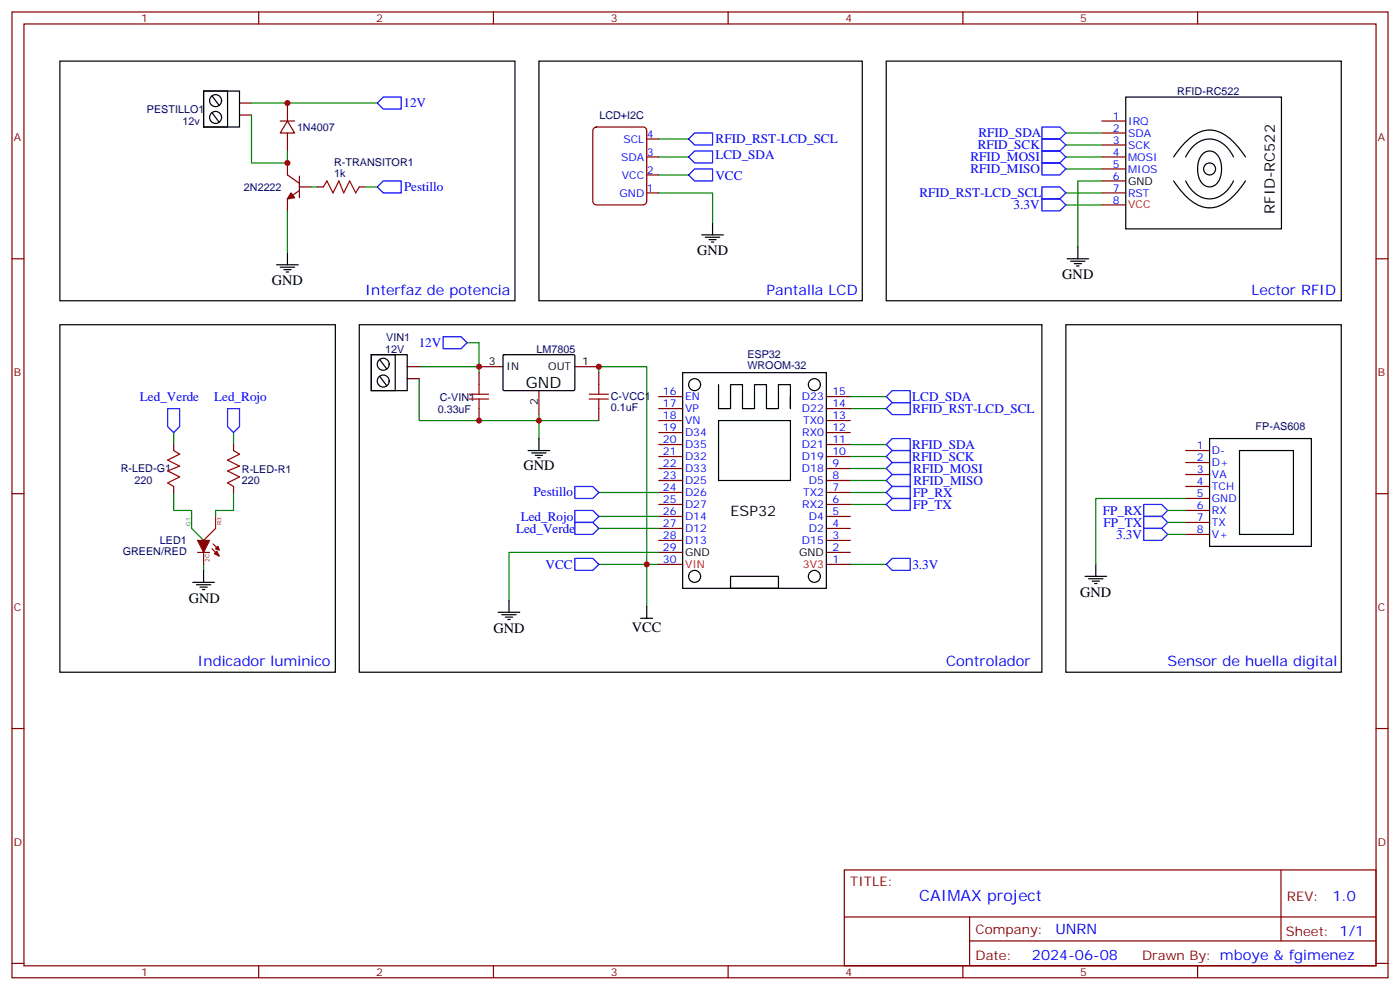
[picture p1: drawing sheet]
<svg xmlns="http://www.w3.org/2000/svg" width="412mm" height="291mm" viewBox="0 0 412 291" stroke-linecap="round" stroke-linejoin="round" font-family="sans-serif">
<g fill="none" stroke="#870000" stroke-width=".35">
<path d="M3.5 3.5h405.4v284.4h-405.4zM7.1 7.1h398.2v277.2h-398.2zM76.2 3.5v3.6M145.3 3.5v3.6M214.5 3.5v3.6M283.6 3.5v3.6M352.8 3.5v3.6M70.6 33.9h3.5M70.6 30.3h3.5M82.5 35.6h4.3M84.7 35.6l2.1 3.6h-4.3zM84.7 30.3v5.3"/>
<path d="M84.7 39.2v5.2M174.9 37.8l.8-.4h13.7l.9 .4 .2 .7v20.8l-.5 .8-.6 .2h-13.7l-.9-.5-.2-.5v-20.8zM324.6 35.6h7M324.6 39.2h7M84.7 48v3.5l3.5 2.5M88.2 55h3.5M88.2 56.1l-3.5 2.5v3.5M88.2 51.9v6.3M93.5 55h1.7M105.8 55h1.8M190.5 56.8h3.5M190.5 51.5h3.5"/>
<path d="M190.5 46.2h3.5M190.5 40.9h3.5M324.6 56.8h7M324.6 46.2h7M324.6 42.7h7M324.6 49.7h7M324.6 53.3h7M3.5 76.2h3.6M324.6 60.3h7M405.3 76.2h3.6M119.9 111.5h3.6M119.9 107.9h3.6"/>
<path d="M141.1 107.9h7.1M141.1 109.7v3.5M158.7 115v7.1M169.3 107.9h7.1M176.4 109.7v3.5M194 116.8h7.1M243.4 116.8h7.1M51.2 130.9v1.7M68.8 130.9v1.7M141.1 120.3v3.5M176.4 120.3v3.5M194 137.9h7.1"/>
<path d="M194 134.4h7.1M194 130.9h7.1M194 127.4h7.1M194 123.8h7.1M194 120.3h7.1M243.4 137.9h7.1M243.4 134.4h7.1M243.4 130.9h7.1M243.4 127.4h7.1M243.4 123.8h7.1M243.4 120.3h7.1M349.2 132.6h7.1"/>
<path d="M349.2 136.2h7.1M349.2 139.7h7.1M3.5 145.3h3.6M51.2 143.2v1.8M68.8 143.2v1.8M194 159.1h7.1M194 155.6h7.1M194 152h7.1M194 148.5h7.1M194 145h7.1M194 141.5h7.1M243.4 159.1h7.1"/>
<path d="M243.4 155.6h7.1M243.4 152h7.1M243.4 148.5h7.1M243.4 145h7.1M243.4 141.5h7.1M349.2 143.2h7.1M349.2 146.8h7.1M349.2 150.3h7.1M349.2 153.8h7.1M349.2 157.3h7.1M405.3 145.3h3.6M194 166.2h7.1"/>
<path d="M194 162.6h7.1M243.4 166.2h7.1M243.4 162.6h7.1M3.5 214.5h3.6M405.3 214.5h3.6M248.7 256.1h156.6v28.2h-156.6zM377.3 256.1v20.9M248.7 270h156.5M285.6 277h119.6M285.6 270v14.1M3.5 283.6h3.6M76.2 284.3v3.6"/>
<path d="M145.3 284.3v3.6M214.5 284.3v3.6M283.6 284.3v3.6M352.8 284.3v3.6M405.3 283.6h3.6"/>
</g>
<g fill="none" stroke="#000" stroke-width=".35">
<path d="M17.6 18h134.1v70.5h-134.1zM158.7 18h95.3v70.5h-95.3zM261.1 18h134v70.5h-134zM60 26.8h10.6v10.6h-10.6zM60 26.8h7v10.6h-7zM62.4 33.2l2.2 2.8M62.4 28.2l2.2 2.8M331.6 28.6h45.9v38.8h-45.9zM345.7 46.2a18.4 18.4 0 0 1 8.3-7.5 8.9 8.9 0 0 1 9.4 3.1l3.5 4.4M345.7 53.3a18.4 18.4 0 0 0 8.3 7.5 8.9 8.9 0 0 0 9.4-3.1l3.5-4.4M349.2 46.2a7.8 7.8 0 0 1 8.7-5.1 9.1 9.1 0 0 1 5.5 5.1M349.2 53.3a7.8 7.8 0 0 0 8.7 5 9.1 9.1 0 0 0 5.5-5"/>
<path d="M354.2 45.4a3.1 3.1 0 0 1 3.2-.8 3.1 3.1 0 0 1 2 2.5 6.9 6.9 0 0 1-1.6 7.5 3.1 3.1 0 0 1-4.6-2.3 7.4 7.4 0 0 1 1-6.9zM81.5 78h6.3M82.5 78.7h4.3M83.6 79.4h2.1M84.7 74.4v3.6M206.7 69.1h6.4M207.8 69.8h4.2M208.8 70.6h2.2M209.5 71.3h.8M209.9 65.6v3.5M314.3 76.2h6.4M315.4 76.9h4.2"/>
<path d="M316.4 77.6h2.2M317.1 78.3h.8M317.5 72.7v3.5M17.6 95.6h81.2v102.3h-81.2zM84.3 80.1h.7M105.8 95.6h201.1v102.3h-201.1zM314 95.6h81.1v102.3h-81.1zM109.4 104.4h10.5v10.6h-10.5zM109.4 104.4h7v10.6h-7zM111.8 110.8l2.1 2.8M111.8 105.8l2.1 2.9M148.2 104.6l.3-.2 20.7 .1 .1 .3v10l-.3 .2-20.7-.1-.1-.2z"/>
<path d="M201.1 109.7h42.3v63.5h-42.3zM211.7 113.2v7.1h3.5v-7.1h3.5v7.1h3.5v-7.1h3.6v7.1h3.5v-7.1h3.5v7.1v-3.5M155.6 132.6h6.3M156.6 133.3h4.3M157.7 134.1h2.1M158.4 134.8h.7M158.7 129.1v3.5M211.7 123.8h21.1v17.7h-21.1zM356.3 129.1h30v31.8h-30zM365.1 132.6h15.9v24.7h-15.9zM56.8 171.4h6.3M57.9 172.2h4.2"/>
<path d="M58.9 172.9h2.1M59.6 173.6h.7M60 167.9v3.5M149.9 176.7v3.6M190.5 178.5v3.5M215.2 169.7h14.1v3.5h-14.1zM319.6 169.7h6.4M320.7 170.4h4.2M321.7 171.1h2.1M322.4 171.8h.7M322.8 166.2v3.5M146.8 180.3h6.3"/>
<path d="M147.8 181h4.2M148.9 181.7h2.1M149.6 182.4h.7M188.7 182h3.6"/>
<circle cx="63.5" cy="34.6" r="1.76"/>
<circle cx="63.5" cy="29.6" r="1.76"/>
<circle cx="356.3" cy="49.7" r="1.76"/>
<circle cx="112.9" cy="107.2" r="1.76"/>
<circle cx="112.9" cy="112.2" r="1.76"/>
<circle cx="204.6" cy="113.2" r="1.76"/>
<circle cx="239.9" cy="113.2" r="1.76"/>
<circle cx="204.6" cy="169.7" r="1.76"/>
<circle cx="239.9" cy="169.7" r="1.76"/>
</g>
<g fill="none" stroke="#008700" stroke-width=".35">
<path d="M74.1 30.3h37M74.1 33.9v14.1h10.6v-3.6M314 39.2h10.6M91.7 55h1.8M107.6 55h3.5M194 56.8h15.9v8.8M194 46.2h8.8M194 40.9h8.8M194 51.5h8.8M314 42.7h10.6M314 46.2h10.6M314 49.7h10.6"/>
<path d="M314 56.8h10.6M324.6 53.3h-7.1v19.4M84.7 62.1v12.3M314 60.3h10.6M123.5 111.5v12.3h35.2v-1.7M123.5 107.9h17.6v1.8M137.6 100.9h3.5v7M176.4 109.7v-1.8h14.1v58.3h3.5M250.5 116.8h10.6M51.2 127.4v3.5M68.8 127.4v3.5M176.4 123.8h-17.7v5.3"/>
<path d="M250.5 120.3h10.6M250.5 130.9h10.6M250.5 134.4h10.6M250.5 137.9h10.6M51.2 145v5.3h5.2v1.7M68.8 145v5.3h-5.3v1.7M176.4 145h17.6M176.4 152h17.6M176.4 155.6h17.6M250.5 145h10.6M250.5 148.5h10.6M250.5 141.5h10.6"/>
<path d="M344 157.3h5.2M344 153.8h5.2M344 150.3h5.2M349.2 146.8h-26.4v19.4M60 166.2v1.7M176.4 166.2h14.1v12.3M194 162.6h-44.1v14.1M250.5 166.2h10.6"/>
</g>
<g fill="none" stroke="#00f" stroke-width=".35">
<path d="M112.9 28.6h5.3v3.5h-5.3l-1.8-1.8zM306.9 37.4h5.3l1.8 1.8-1.8 1.7h-5.3zM111.1 55l1.8-1.7h5.3v3.5h-5.3zM202.8 51.5l1.8-1.8h5.3v3.6h-5.3zM202.8 40.9l1.8-1.7h5.3v3.5h-5.3zM204.6 44.4h5.3v3.6h-5.3l-1.8-1.8zM306.9 48h5.3l1.8 1.7-1.8 1.8h-5.3zM306.9 44.4h5.3l1.8 1.8-1.8 1.8h-5.3zM306.9 40.9h5.3l1.8 1.8-1.8 1.7h-5.3zM306.9 55h5.3l1.8 1.8-1.8 1.8h-5.3zM306.9 58.6h5.3l1.8 1.7-1.8 1.8h-5.3zM130.5 99.1h5.3l1.8 1.8-1.8 1.8h-5.3z"/>
<path d="M262.8 115h5.3v3.5h-5.3l-1.7-1.7zM49.4 120.3h3.5v5.3l-1.7 1.8-1.8-1.8zM67 120.3h3.6v5.3l-1.8 1.8-1.8-1.8zM261.1 120.3l1.7-1.8h5.3v3.6h-5.3zM261.1 134.4l1.7-1.8h5.3v3.6h-5.3zM262.8 136.2h5.3v3.5h-5.3l-1.7-1.8zM262.8 129.1h5.3v3.5h-5.3l-1.7-1.7zM169.3 150.3h5.3l1.8 1.7-1.8 1.8h-5.3zM169.3 143.2h5.3l1.8 1.8-1.8 1.8h-5.3zM169.3 153.8h5.3l1.8 1.8-1.8 1.7h-5.3zM261.1 141.5l1.7-1.8h5.3v3.5h-5.3zM262.8 143.2h5.3v3.6h-5.3l-1.7-1.8z"/>
<path d="M262.8 146.8h5.3v3.5h-5.3l-1.7-1.8zM336.9 155.6h5.3l1.8 1.7-1.8 1.8h-5.3zM336.9 152h5.3l1.8 1.8-1.8 1.8h-5.3zM336.9 148.5h5.3l1.8 1.8-1.8 1.7h-5.3zM169.3 164.4h5.3l1.8 1.8-1.8 1.7h-5.3zM261.1 166.2l1.7-1.8h5.3v3.5h-5.3z"/>
</g>
<path d="M95.2 55l1.1-1.7 1.8 3.5 1.7-3.5 1.4 3.5 1.8-3.5 1.8 3.5 1-1.8M138.3 117.5h5.6M138.3 116.1h5.6M141.1 113.2v2.9M141.1 117.5v2.8M173.6 117.5h5.6M173.6 116.1h5.6M176.4 113.2v2.9M176.4 117.5v2.8M51.2 132.6l1.7 1.1-3.5 1.8 3.5 1.7-3.5 1.4 3.5 1.8-3.5 1.8 1.8 1M68.8 132.6l1.8 1.1-3.6 1.8 3.6 1.7-3.6 1.4 3.6 1.8-3.6 1.8 1.8 1" fill="none" stroke="#a10000" stroke-width=".35"/>
<g fill="#900" stroke="#900" stroke-width=".35">
<path d="M63.1 163l.8-.7 .7 1.4z"/>
<path d="M64.2 160.9l.4 1-1.1-.3z"/>
<path d="M58.2 159.1h3.5l-1.7 3.5z"/>
</g>
<path d="M63.5 152v3.6l-3.5 3.5" fill="none" stroke="#f00" stroke-width=".35"/>
<path d="M58.2 162.6h3.5M60 162.6v3.6M62.4 161.6l2.2 2.1M62.8 160.2l1.8 1.7" fill="none" stroke="#900" stroke-width=".35"/>
<path d="M56.4 152v3.6l3.6 3.5" fill="none" stroke="#090" stroke-width=".35"/>
<path d="M85.7 56.8l1.1 1.4-2.1 .4z" fill="#870000" stroke="#870000" stroke-width=".35"/>
<g fill="#c00">
<circle cx="141.1" cy="123.8" r=".88"/>
<circle cx="158.8" cy="123.8" r=".88"/>
<circle cx="141.1" cy="107.9" r=".88"/>
<circle cx="190.5" cy="166.2" r=".88"/>
<circle cx="176.4" cy="107.9" r=".88"/>
<circle cx="84.7" cy="30.3" r=".88"/>
<circle cx="84.7" cy="48" r=".88"/>
</g>
<text font-size="4.6" x="154.9" y="114.3">GND</text>
<text font-size="4.6" fill="#00f" x="270.8" y="265.1">CAIMAX project</text>
<g font-size="4.2">
<text x="375.5" y="62.9" transform="rotate(-90 375.5 62.9)">RFID-RC522</text>
<text x="205.3" y="75.2">GND</text>
<text x="312.9" y="82.3">GND</text>
<text x="80.1" y="84">GND</text>
<text x="154.2" y="138.3">GND</text>
<text x="215.2" y="152">ESP32</text>
<text x="55.6" y="177.7">GND</text>
<text x="318.2" y="175.8">GND</text>
<text x="145.3" y="186.3">GND</text>
<text x="186.1" y="186.1">VCC</text>
</g>
<g font-size="4.2" fill="#00f">
<text x="107.6" y="86.8">Interfaz de potencia</text>
<text x="225.8" y="86.8">Pantalla LCD</text>
<text x="368.7" y="86.8">Lector RFID</text>
<text x="58.2" y="196.1">Indicador luminico</text>
<text x="278.7" y="196.1">Controlador</text>
<text x="344" y="196.1">Sensor de huella digital</text>
<text x="392.5" y="265.4">1.0</text>
<text x="310.9" y="274.9">UNRN</text>
<text x="304" y="282.7">2024-06-08</text>
</g>
<g font-size="3.9" fill="#00f">
<text x="118.8" y="31.6">12V</text>
<text x="288.2" y="40.4">RFID_SDA</text>
<text x="210.7" y="46.9">LCD_SDA</text>
<text x="210.8" y="42.2">RFID_RST-LCD_SCL</text>
<text x="285.8" y="47.5">RFID_MOSI</text>
<text x="288" y="44">RFID_SCK</text>
<text x="210.7" y="52.9">VCC</text>
<text x="285.8" y="51">RFID_MISO</text>
<text x="119" y="56.3">Pestillo</text>
<text x="270.8" y="58">RFID_RST-LCD_SCL</text>
<text x="298.6" y="61.5">3.3V</text>
<text x="123.3" y="102.2">12V</text>
<text x="41.2" y="118">Led_Verde</text>
<text x="63.1" y="118">Led_Rojo</text>
<text x="268.7" y="118">LCD_SDA</text>
<text x="268.8" y="121.7">RFID_RST-LCD_SCL</text>
<text x="268.7" y="135.6">RFID_SCK</text>
<text x="268.7" y="132.1">RFID_SDA</text>
<text x="269" y="139.1">RFID_MOSI</text>
<text x="269.1" y="142.7">RFID_MISO</text>
<text x="157.2" y="146.1">Pestillo</text>
<text x="269" y="146.3">FP_RX</text>
<text x="269" y="149.8">FP_TX</text>
<text x="153.4" y="153.3">Led_Rojo</text>
<text x="324.9" y="151.5">FP_RX</text>
<text x="325.1" y="155.1">FP_TX</text>
<text x="152" y="156.9">Led_Verde</text>
<text x="328.8" y="158.5">3.3V</text>
<text x="160.7" y="167.4">VCC</text>
<text x="268.8" y="167.5">3.3V</text>
</g>
<g font-size="3.9" fill="#800">
<text x="250.5" y="260.7">TITLE:</text>
<text x="379.1" y="265.4">REV:</text>
<text x="287.4" y="274.9">Company:</text>
<text x="378.7" y="275.5">Sheet: 1/1</text>
<text x="287.4" y="282.6">Date:</text>
<text x="336.4" y="282.7">Draw</text>
<text x="346.6" y="282.7">n By: mboye &amp; fgimenez</text>
</g>
<g font-size="3.2" fill="#800">
<text x="41.6" y="6.5">1</text>
<text x="110.8" y="6.5">2</text>
<text x="179.9" y="6.5">3</text>
<text x="249.1" y="6.5">4</text>
<text x="318.2" y="6.5">5</text>
<text x="4.1" y="41.6">A</text>
<text x="405.9" y="41.6">A</text>
<text x="4.1" y="110.8">B</text>
<text x="405.9" y="110.8">B</text>
<text x="4.1" y="179.9">C</text>
<text x="405.9" y="179.9">C</text>
<text x="4.1" y="249.1">D</text>
<text x="405.9" y="249.1">D</text>
<text x="41.6" y="287.3">1</text>
<text x="110.8" y="287.3">2</text>
<text x="179.9" y="287.3">3</text>
<text x="249.1" y="287.3">4</text>
<text x="318.2" y="287.3">5</text>
</g>
<g font-size="3.2" fill="#000080">
<text x="346.8" y="28">RFID-RC522</text>
<text x="43.3" y="33.2">PESTILLO1</text>
<text x="176.6" y="35">LCD+I2C</text>
<text x="53.7" y="36.8">12v</text>
<text x="87.5" y="38.5">1N4007</text>
<text x="98.4" y="52.2">1k</text>
<text x="98.4" y="49">R-TRANSITOR1</text>
<text x="71.8" y="56.2">2N2222</text>
<text x="113.8" y="100.3">VIN1</text>
<text x="113.4" y="103.8">12V</text>
<text x="158" y="103.8">LM7805</text>
<text x="220.1" y="105.4">ESP32</text>
<text x="220.1" y="108.7">WROOM-32</text>
<text x="129.6" y="117.9">C-VIN1</text>
<text x="179.9" y="117.8">C-VCC1</text>
<text x="128.9" y="121.4">0.33uF</text>
<text x="179.9" y="121">0.1uF</text>
<text x="369.9" y="126.7">FP-AS608</text>
<text x="35.6" y="139.1">R-LED-G1</text>
<text x="39.6" y="142.6">220</text>
<text x="71.3" y="142.4">220</text>
<text x="71.3" y="139.2">R-LED-R1</text>
<text x="47.1" y="160.2">LED1</text>
<text x="36.2" y="163.3">GREEN/RED</text>
</g>
<g font-size="3.2" fill="#00f">
<text x="327.8" y="35.3">1</text>
<text x="183.6" y="42">SCL</text>
<text x="190.5" y="40.6">4</text>
<text x="327.8" y="38.8">2</text>
<text x="332.3" y="36.7">IRQ</text>
<text x="332.3" y="40.2">SDA</text>
<text x="183" y="47.3">SDA</text>
<text x="190.5" y="45.9">3</text>
<text x="327.8" y="42.3">3</text>
<text x="327.8" y="45.9">4</text>
<text x="332.3" y="43.7">SCK</text>
<text x="332.3" y="47.3">MOSI</text>
<text x="183.2" y="52.6">VCC</text>
<text x="190.5" y="51.2">2</text>
<text x="327.8" y="49.4">5</text>
<text x="327.8" y="52.9">6</text>
<text x="332.3" y="50.8">MIOS</text>
<text x="182.5" y="57.9">GND</text>
<text x="190.5" y="56.4">1</text>
<text x="327.8" y="56.4">7</text>
<text x="327.8" y="60">8</text>
<text x="332.3" y="57.9">RST</text>
<text x="195.3" y="116.4">16</text>
<text x="195.3" y="119.9">17</text>
<text x="201.8" y="117.8">EN</text>
<text x="236.2" y="117.8">D23</text>
<text x="245.2" y="119.9">14</text>
<text x="245.2" y="116.4">15</text>
<text x="195.3" y="123.5">18</text>
<text x="201.8" y="121.4">VP</text>
<text x="201.8" y="124.9">VN</text>
<text x="236.2" y="121.4">D22</text>
<text x="236.6" y="124.9">TX0</text>
<text x="245.2" y="123.5">13</text>
<text x="195.3" y="127">19</text>
<text x="195.3" y="130.5">20</text>
<text x="201.8" y="128.4">D34</text>
<text x="201.8" y="131.9">D35</text>
<text x="236.2" y="131.9">D21</text>
<text x="236.3" y="128.4">RX0</text>
<text x="245.2" y="130.5">11</text>
<text x="245.2" y="127">12</text>
<text x="195.3" y="134.1">21</text>
<text x="195.3" y="137.6">22</text>
<text x="201.8" y="135.5">D32</text>
<text x="236.2" y="135.5">D19</text>
<text x="245.2" y="137.6">9</text>
<text x="245.2" y="134.1">10</text>
<text x="352.5" y="132.3">1</text>
<text x="352.5" y="135.8">2</text>
<text x="357" y="133.7">D-</text>
<text x="357" y="137.2">D+</text>
<text x="195.3" y="141.1">23</text>
<text x="201.8" y="139">D33</text>
<text x="201.8" y="142.5">D25</text>
<text x="236.2" y="139">D18</text>
<text x="238.3" y="142.5">D5</text>
<text x="245.2" y="141.1">8</text>
<text x="352.5" y="139.3">3</text>
<text x="352.5" y="142.9">4</text>
<text x="357" y="140.8">VA</text>
<text x="195.3" y="144.6">24</text>
<text x="195.3" y="148.2">25</text>
<text x="201.8" y="146">D26</text>
<text x="201.8" y="149.6">D27</text>
<text x="236.3" y="149.6">RX2</text>
<text x="236.6" y="146">TX2</text>
<text x="245.2" y="148.2">6</text>
<text x="245.2" y="144.6">7</text>
<text x="352.5" y="146.4">5</text>
<text x="352.5" y="149.9">6</text>
<text x="357" y="144.3">TCH</text>
<text x="357" y="147.8">GND</text>
<text x="195.3" y="151.7">26</text>
<text x="195.3" y="155.2">27</text>
<text x="201.8" y="153.1">D14</text>
<text x="238.3" y="153.1">D4</text>
<text x="245.2" y="155.2">4</text>
<text x="245.2" y="151.7">5</text>
<text x="352.5" y="153.5">7</text>
<text x="357" y="151.3">RX</text>
<text x="357" y="154.9">TX</text>
<text x="195.3" y="158.8">28</text>
<text x="201.8" y="156.6">D12</text>
<text x="201.8" y="160.2">D13</text>
<text x="236.2" y="160.2">D15</text>
<text x="238.3" y="156.6">D2</text>
<text x="245.2" y="158.8">3</text>
<text x="352.5" y="157">8</text>
<text x="357" y="158.4">V+</text>
<text x="195.3" y="162.3">29</text>
<text x="195.3" y="165.8">30</text>
<text x="245.2" y="165.8">1</text>
<text x="245.2" y="162.3">2</text>
</g>
<g font-size="3.2">
<text x="332.3" y="54.3">GND</text>
<text x="144" y="107.6">3</text>
<text x="171.4" y="107.6">1</text>
<text x="149.2" y="109">IN</text>
<text x="161.5" y="109">OUT</text>
<text x="158.4" y="119.1" transform="rotate(-90 158.4 119.1)">2</text>
<text x="201.8" y="163.7">GND</text>
<text x="235.4" y="163.7">GND</text>
</g>
<g font-size="3.2" fill="#f00">
<text x="332.3" y="61.4">VCC</text>
<text x="201.8" y="167.2">VIN</text>
<text x="236.5" y="167.2">3V3</text>
</g>
<text font-size="1.8" fill="#090" x="56.1" y="154.8" transform="rotate(-90 56.1 154.8)">G1</text>
<text font-size="1.8" fill="#f00" x="65.3" y="154.7" transform="rotate(-90 65.3 154.7)">R3</text>
<text font-size="1.8" fill="#900" x="61.7" y="165.5" transform="rotate(-90 61.7 165.5)">2C</text>
</svg>
